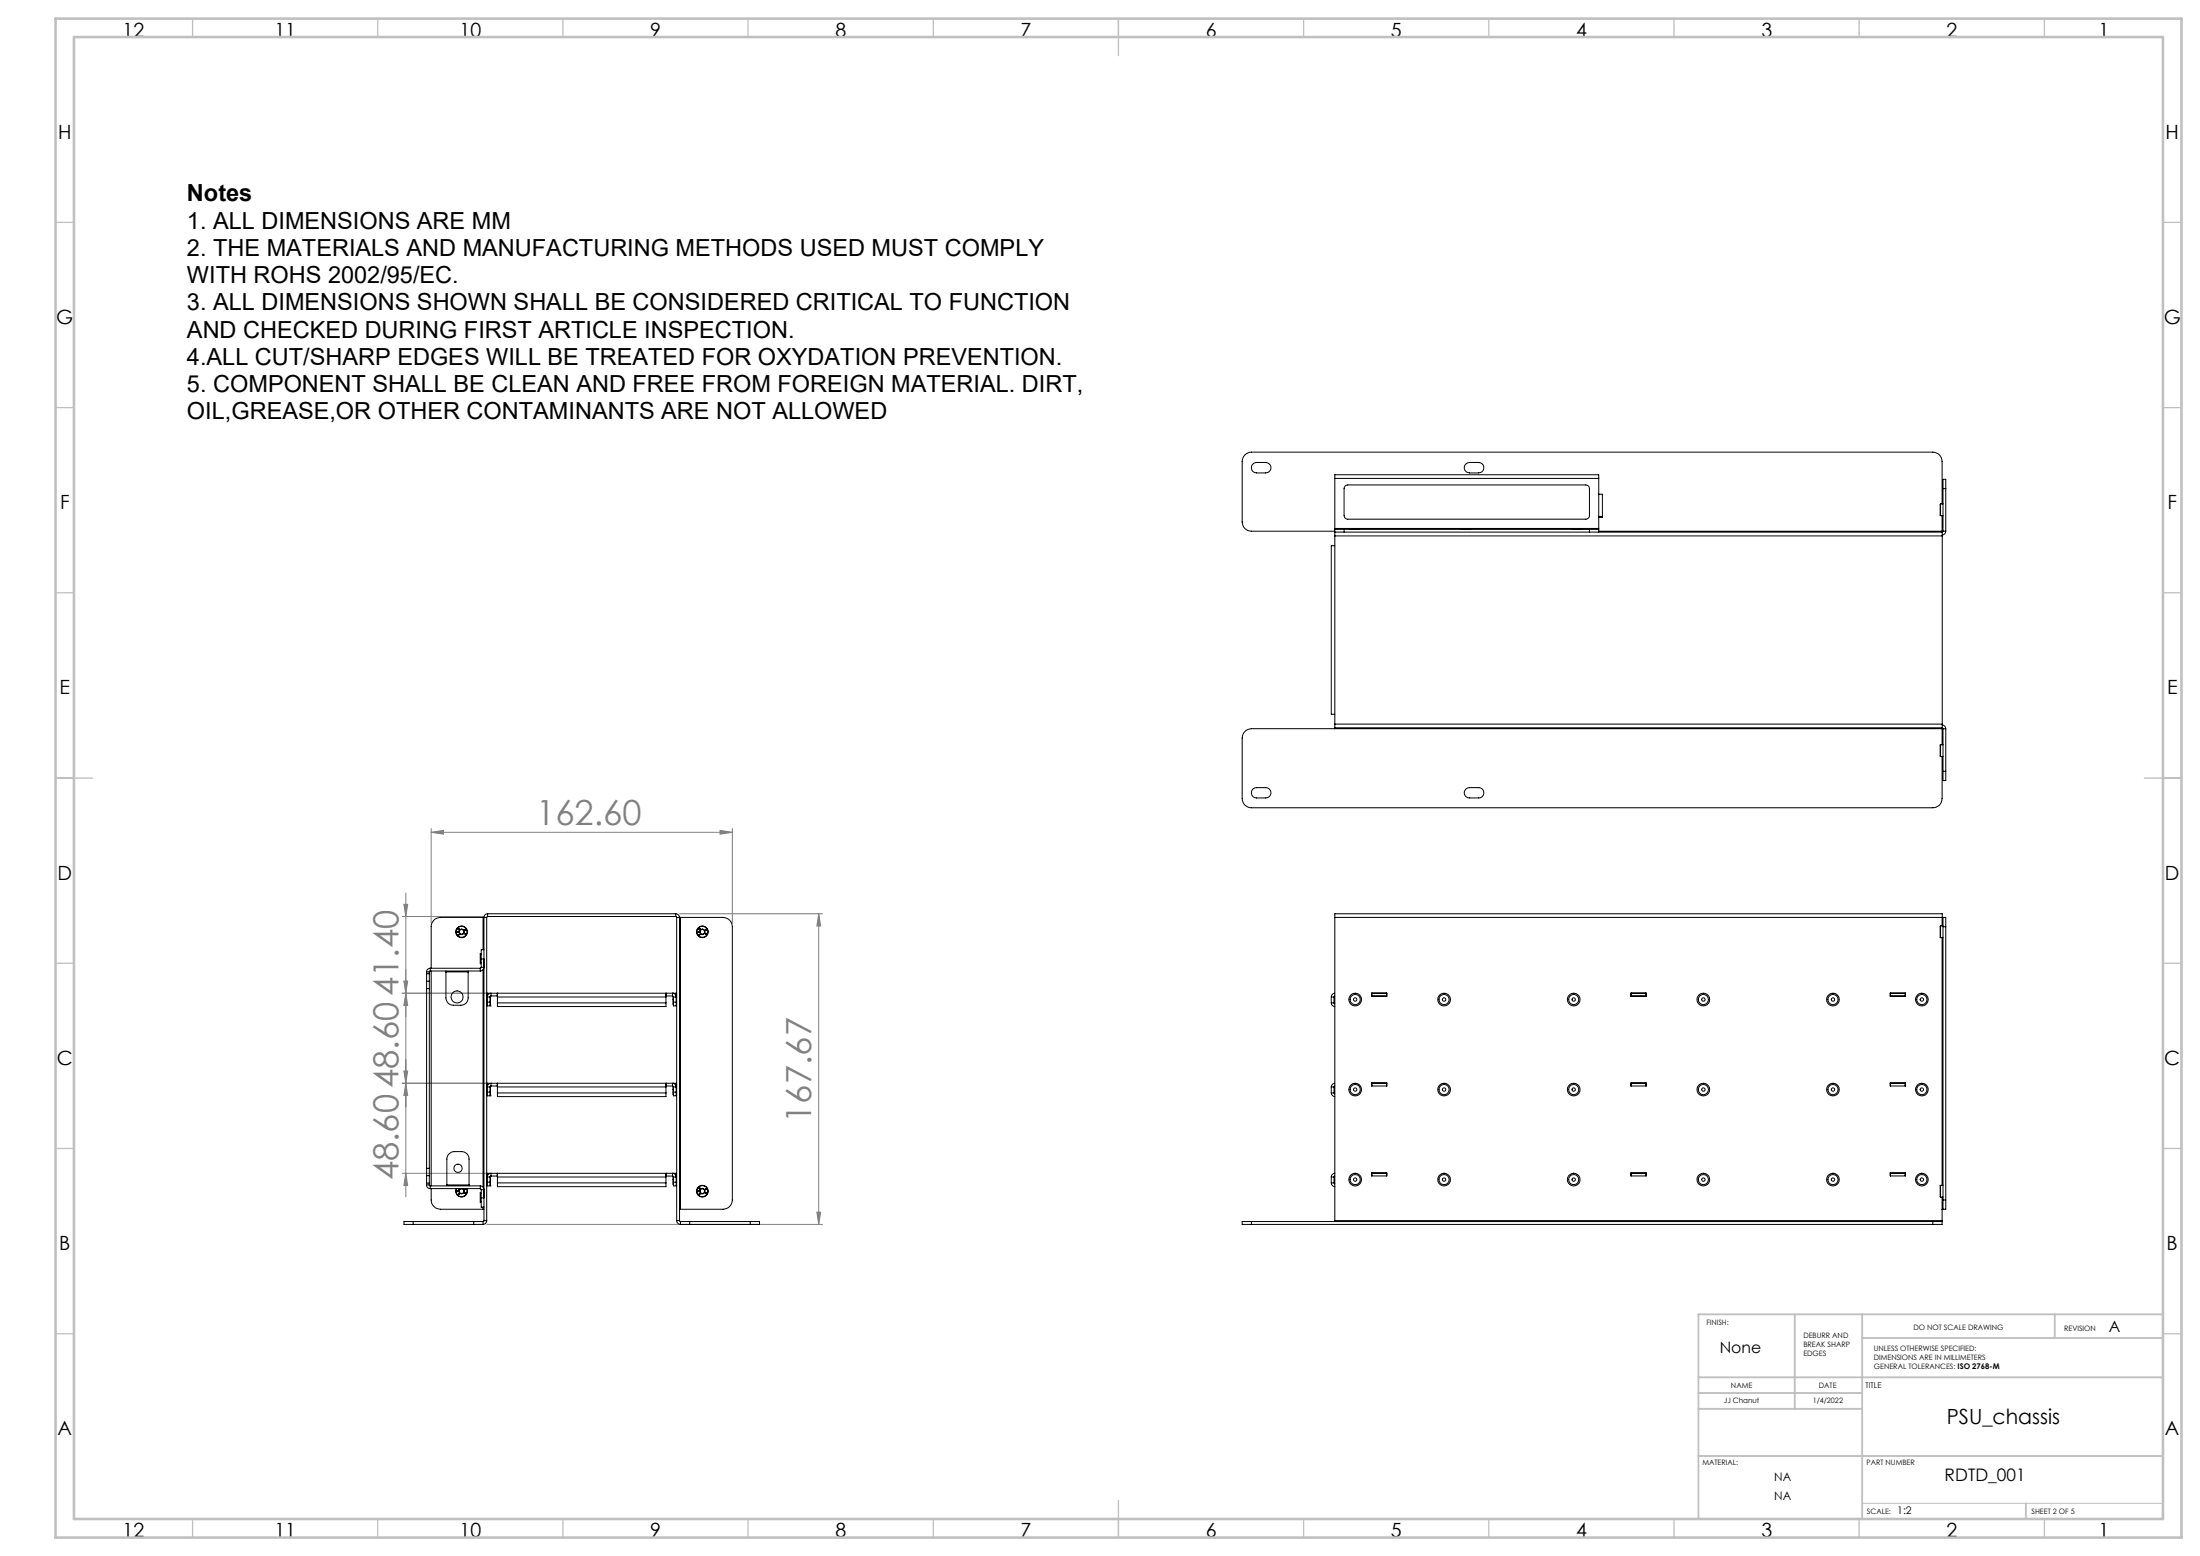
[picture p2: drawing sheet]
<svg xmlns="http://www.w3.org/2000/svg" width="594mm" height="420mm" viewBox="0 0 594 420" stroke-linecap="round" stroke-linejoin="round" font-family="sans-serif">
<g fill="none" stroke="#808080" stroke-width=".27">
<path d="M116.4 224.7l3.3-.6v1.1zM116.4 223.6v25.5M116.4 224.7h81.3M194.4 224.1l3.3 .6-3.3 .5zM197.7 223.6v25.5M108.6 247.4h22.1M109 244.1h1.1l-.5 3.3zM109.6 241v82.1M183.5 246.6h38.6M221.1 246.6l.5 3.4h-1zM221.1 246.6v83.9M109 264.8h1.1l-.5 3.3z"/>
<path d="M109.6 268.1l.5 3.3h-1.1zM131.6 268.1h-23M108.6 292.4h23M109 289.1h1.1l-.5 3.3zM109.6 292.4l.5 3.3h-1.1zM108.6 316.7h23M109.6 316.7l.5 3.3h-1.1zM131.4 330.5h90.7M220.6 327.2h1l-.5 3.3z"/>
</g>
<path d="M502.8 405.8h81.2" fill="none" stroke="#c0c0c0" stroke-width=".27"/>
<g fill="none" stroke="#c0c0c0" stroke-width=".35">
<path d="M52 5v5M102 5v5M152 5v5M202 5v5M252 5v5M302 5v10M352 5v5M402 5v5M452 5v5M502 5v5M552 5v5M15 60h5"/>
<path d="M584 60h5M15 110h5M584 110h5M15 160h5M584 160h5M15 210h10M579 210h10M15 260h5M584 260h5M15 310h5M584 310h5M15 360h5"/>
<path d="M584 360h5M52 410v5M102 410v5M152 410v5M202 410v5M252 410v5M302 405v10M352 410v5M402 410v5M452 410v5M502 410v5M552 410v5"/>
</g>
<path d="M484.6 354.8v25.5M502.8 354.8v55.2M554.8 354.8v6.4M584 354.8h-125.4v55.2M458.6 371.8h125.4M458.6 376h44.2M502.8 361.2h81.2M458.6 380.3h44.2M458.6 393h125.4M547 405.8v4.2" fill="none" stroke="#c0c0c0" stroke-width=".5"/>
<path d="M15 5h574v410h-574zM20 10h564v400h-564z" fill="none" stroke="#c0c0c0" stroke-width=".7"/>
<g fill="#808080">
<path d="M194.4 224.1l3.3 .6-3.3 .5zM116.4 224.7l3.3-.6v1.1z"/>
<path d="M109.6 268.1l.5 3.3h-1.1zM109 244.1h1.1l-.5 3.3z"/>
<path d="M221.1 246.6l.5 3.4h-1zM220.6 327.2h1l-.5 3.3zM109 264.8h1.1l-.5 3.3zM109.6 292.4l.5 3.3h-1.1zM109 289.1h1.1l-.5 3.3zM109.6 316.7l.5 3.3h-1.1z"/>
</g>
<g fill="none" stroke="#000" stroke-width=".27">
<path d="M338.3 125.2l1-.4h2.4a1.41 1.41 0 0 1 1.5 1.4 1.41 1.41 0 0 1-1.5 1.5h-2.4a1.4 1.4 0 0 1-1.4-1 1.4 1.4 0 0 1 .4-1.5zM360.4 129.1v-1h71.3v1M360.4 129.1v13.5M360.4 129.1h71.3M363.2 131.2l.7-.3h64.3a.96 .96 0 0 1 1 1v7.3a.96 .96 0 0 1-1 .9h-64.3a.96 .96 0 0 1-1-.9v-7.3zM395.9 125.2l.9-.4h2.4a1.41 1.41 0 0 1 1.4 1.4 1.41 1.41 0 0 1-1.4 1.5h-2.4a1.4 1.4 0 0 1-1.4-1 1.4 1.4 0 0 1 .5-1.5zM431.7 133.4h.9v6M431.7 139.4h.9M431.7 139.6h.2M431.7 129.1v13.5M431.9 139.4v.2M432.6 139.4v.2h-.7"/>
<path d="M523.9 136v3.2M523.9 139.2h.7M523.9 136h.7M524.4 136v-11.5a2.53 2.53 0 0 0-2.5-2.5h-184a2.53 2.53 0 0 0-2.5 2.5v16.4a2.47 2.47 0 0 0 2.5 2.5h22.5M524.4 139.2v4.2M524.6 131.9v-2.5h.8v2.5M524.6 131.9v11.5M524.6 131.9h.8M525.4 131.9v11.5M360.4 142.9h2.5M360.4 142.6v.3M360.4 143.6v1.1"/>
<path d="M360.4 143.6h164v1.1M360.4 147.3h-1v45.5h1M360.4 142.9v.7M360.4 144.7v50.8M360.4 144.7h164M360.4 142.6h4M362.9 142.9v.7M362.9 142.9h66.3M364.4 142.7h2.7M364.4 142.6h2.7M364.4 142.6v.1M364.4 142.7l.3 .2"/>
<path d="M367.1 142.6v.1M367.1 142.7l-.3 .2M367.1 142.6h27.3M394.4 142.7h2.7M394.4 142.6h2.7M394.4 142.7l.3 .2M394.4 142.6v.1M397.1 142.7l-.3 .2M397.1 142.6v.1M397.1 142.6h27.3M424.4 142.7h2.7M424.4 142.6h2.7"/>
<path d="M424.4 142.7l.3 .2M424.4 142.6v.1M427.1 142.7l-.3 .2M427.1 142.6v.1M427.1 142.6h4.6M429.2 142.9h2.5M429.2 142.9v.7M431.7 142.6v.3M431.7 142.9v.7M431.7 143.4h92.7M524.4 143.4v.2l.2-.2M524.4 144.7v50.8"/>
<path d="M524.6 143.4h.8M525.4 143.4a1.03 1.03 0 0 1-1 1M360.4 195.5v.9M360.4 196.4v.3M360.4 195.5h164M524.4 196.7v-.3l.2 .3M524.4 196.7h-186.5a2.53 2.53 0 0 0-2.5 2.5v16.4a2.47 2.47 0 0 0 2.5 2.4h184a2.47 2.47 0 0 0 2.5-2.4v-11.4M524.4 196.7v4.3M524.4 195.5v.9h-164M524.4 195.7a1.03 1.03 0 0 1 1 1M524.6 196.7v11.5M524.6 196.7h.8"/>
<path d="M525.4 196.7v11.5M338.3 212.9l1-.3h2.4a1.39 1.39 0 0 1 1.5 1.4 1.39 1.39 0 0 1-1.5 1.4h-2.4a1.4 1.4 0 0 1-1.4-.9 1.4 1.4 0 0 1 .4-1.6zM395.9 212.9l.9-.3h2.4a1.39 1.39 0 0 1 1.4 1.4 1.39 1.39 0 0 1-1.4 1.4h-2.4a1.4 1.4 0 0 1-1.4-.9 1.4 1.4 0 0 1 .5-1.6zM523.9 201v3.2M523.9 204.2h.7M523.9 201h.7M524.6 208.2v2.5h.8v-2.5M524.6 208.2h.8M123.4 251.4h.1M123.4 251.4v.2h.2v-.2l-.2 .1M123.6 251.4h-.1M123.7 252.4l.3-.1-.2 .2z"/>
<path d="M123.8 252.4h.1M123.8 250.6l.2 .1-.2-.1v.3l-.2-.2 .3 .1zM123.9 252.3l-.2 .1M125.5 251v.1M125.5 251l.2-.2v.2M125.5 250.9v.1M125.6 252.1l.1 .1M125.6 252l.1 .1M125.6 250.9l.1 .1M125.6 250.9h.1M125.7 251l-.2 .1M125.7 250.9h-.1"/>
<path d="M125.7 250.9h.1M125.7 250.9v.1M125.7 252.1l-.2-.2 .2 .3M129.7 257.4v2.7M129.7 257.4l.2 .3M129.9 259.8l-.2 .3M129.9 258.9v2.2M129.9 258.9h.8M130.4 247.6h.3M130.4 247.6h-11.5a2.53 2.53 0 0 0-2.5 2.5v11.3M130.4 247.6v8.7M130.7 256.3h-.8v2.6"/>
<path d="M130.7 247.6v81.9M130.7 247.6h.7M131.4 247.6v81.9M131.7 246.6a.96 .96 0 0 0-1 1M131.7 247.4l-.3 .2M131.7 246.6v.8M131.7 247.4h50.8M131.7 246.6h50.8M182.5 247.4l.2 .2M182.5 246.6a1.02 1.02 0 0 1 1 1M182.5 246.6v.8M182.7 247.6h.8"/>
<path d="M182.7 247.6v81.9M183.5 247.6h.2M183.5 247.6v81.9M183.7 247.6h11.5a2.53 2.53 0 0 1 2.5 2.5v73.8a2.53 2.53 0 0 1-2.5 2.5h-11.5M183.7 247.6v78.8M188.3 251.4l.1 .1 .2-.1v.2h-.3zM188.5 251.5h.1M188.7 252.3h.3l-.2 .2zM188.8 252.4h.1M188.8 250.6l.3 .1-.3 .2-.2-.2 .3 .1zM189 250.8l-.2-.2 .1 .2-.2-.1 .2 .2M190.5 250.9h.1"/>
<path d="M190.5 250.9v.1M190.5 251v.1M190.5 251h.1M190.5 251.9l.3 .1-.1 .2zM190.6 251h.1M190.6 250.9l-.1 .2M190.6 250.9h.1M190.7 252.1h.1M190.7 250.9h-.1M190.7 250.9h.1M190.7 250.9v.1zM190.7 250.9l-.1 .1"/>
<path d="M360.4 247.6v-1h164v1M360.4 247.6h164M360.4 247.6v81.9M523.9 249.9v3.2M523.9 253.1h.7M523.9 249.9h.7M524.4 247.6h.2M524.4 247.6v2.3M524.4 253.1v66.9M524.6 247.6v2.5M524.6 247.6h.8v2.5M524.6 250.1h.8"/>
<path d="M524.6 250.1v73.8M525.4 250.1v73.8M115.2 262.8v2M115.2 264.8v2.1M115.2 262.3v.5M115.2 266.9v48.5M115.2 264.8h.7M115.2 262.8h.7M115.2 262.3h.7M115.2 266.9h.7M115.9 262.8v2M115.9 264.8v2.1"/>
<path d="M115.9 262.3v.5M115.9 266.9v48.5M116.2 261.4a.96 .96 0 0 0-1 .9M116.2 262.1l-.3 .2M116.2 261.4v.7M116.2 261.4h13.5M116.2 262.1h13.5M116.4 262.1v58M120.4 262.1v.2M120.4 262.3v7.1a1.99 1.99 0 0 0 2 1.9h2a1.93 1.93 0 0 0 2-1.9v-7.1M120.4 262.3h6M126.4 262.1v.2"/>
<path d="M129.7 261.4v.7M129.9 261.1l-.2 .3M129.9 261.1h.8a.96 .96 0 0 1-1 1M130.4 261.7v58.7M131.4 270.6h.2M131.4 269h.2M131.4 268.1h.9M131.4 268.8h.2M131.6 270.5v1h.7M131.6 270.5h.7M131.6 268.1v2.4M132.3 270.5v1"/>
<path d="M132.3 268.1h.1M132.3 269.1v1.4M132.3 271.5h.1M132.4 268.9l-.1 2.2M132.6 268.1a1.02 1.02 0 0 0-1 1h.7M132.6 268.8l-.3 .3M132.6 268.1h50.1M132.6 268.8h1.7M132.6 268.1v.7M134.3 268.1v.7M134.3 270.7v1h45.5v-1M134.3 268.1v1"/>
<path d="M134.3 270.7h45.5M134.3 269.1h45.5M134.3 269.1v1.6M179.8 269.1v1.6M181.6 268.8h-1.8v-.7v1M181.6 268.8l.2 .3M181.6 268.8v-.7a.97 .97 0 0 1 1 1h-.8M181.7 268.9l.1 2.2M181.8 270.5v1h.8v-1M181.8 270.5h.8M181.8 268.1h.1M181.8 269.1v1.4"/>
<path d="M182.6 270.6h.1M182.6 269h.1M182.6 268.1v2.4M182.6 268.8h.1M359.4 270.7a1.03 1.03 0 0 0 1 1M359.4 270.7h.8M359.4 269.1h.8M359.4 269.1v1.6M360.2 270.7l.2 .3M360.2 269.1v1.6M360.4 268.1a1.03 1.03 0 0 0-1 1M360.4 268.9l-.2 .2"/>
<path d="M370.3 268.1h4.1M370.3 268.8h4.1M370.3 268.1h4.1v.8h-4.1zM370.4 268.1v.7M440.3 268.1h4.2M440.3 268.8h4.2M440.3 268.1h4.2v.8h-4.2zM440.4 268.1v.7M444.4 268.1v.7M510.4 268.1h4.1M510.4 268.8h4.1M510.4 268.1h4.1v.8h-4.1z"/>
<path d="M514.4 268.1v.7M131.4 294.9h.2M131.4 293.3h.2M131.4 292.4h.9M131.4 293.1h.2M131.6 294.8v1h.7M131.6 292.4v2.4M131.6 294.8h.7M132.3 294.8v1M132.3 292.4h.1M132.3 293.4v1.4M132.3 295.8h.1"/>
<path d="M132.4 293.2l-.1 2.2M132.6 293.1l-.3 .3M132.6 292.4a1.02 1.02 0 0 0-1 1h.7M132.6 292.4v.7M132.6 292.4h50.1M132.6 293.1h1.7M134.3 292.4v.7M134.3 295v1h45.5v-1M134.3 292.4v1M134.3 293.4v1.6M134.3 293.4h45.5M134.3 295h45.5"/>
<path d="M179.8 293.4v1.6M181.6 293.1h-1.8v-.7v1M181.6 293.1l.2 .3M181.6 293.1v-.7a.96 .96 0 0 1 1 1h-.8M181.7 293.2l.1 2.2M181.8 294.8v1h.8v-1M181.8 292.4h.1M181.8 293.4v1.4M181.8 294.8h.8M182.6 294.9h.1M182.6 293.3h.1M182.6 292.4v2.4"/>
<path d="M182.6 293.1h.1M359.4 295a1.03 1.03 0 0 0 1 1M359.4 293.4h.8M359.4 295h.8M359.4 293.4v1.6M360.2 295l.2 .3M360.2 293.4v1.6M360.4 292.4a1.03 1.03 0 0 0-1 1M360.4 293.1l-.2 .3M370.3 292.4h4.1M370.3 292.3h4.1v.8h-4.1zM370.4 292.4v.7"/>
<path d="M440.3 292.4h4.2M440.3 292.3h4.2v.8h-4.2zM440.4 292.4v.7M444.4 292.4v.7M510.4 292.4h4.1M510.4 292.3h4.1v.8h-4.1zM514.4 292.4v.7M115.2 319.8a.96 .96 0 0 0 1 1M115.2 317.3v2.1M115.2 315.4v1.9M115.2 319.8h.7M115.2 319.4h.7"/>
<path d="M115.2 319.4v.4M115.2 317.3h.7M115.2 315.4h.7M115.9 319.8l.3 .3M115.9 317.3v2.1M115.9 315.4v1.9M115.9 319.4v.4M120.6 319.8v.3M120.6 319.8v-6.9a2.05 2.05 0 0 1 2.1-2h2a1.99 1.99 0 0 1 1.9 2v6.9M120.6 319.8h6M126.6 319.8v.3M131.4 319.2h.2"/>
<path d="M131.4 317.6h.2M131.4 316.7h.9M131.4 317.4h.2M131.6 319.1v1h.7M131.6 316.7v2.4M131.6 319.1h.7M132.3 319.1v1M132.3 316.7h.1M132.3 317.7v1.4M132.4 317.5l-.1 2.1M132.6 317.4l-.3 .3M132.6 316.7a1.02 1.02 0 0 0-1 1h.7"/>
<path d="M132.6 316.7v.7M132.6 316.7h50.1M132.6 317.4h1.7M134.3 316.7v.7M134.3 319.3v1h45.5v-1M134.3 316.7v1M134.3 317.7v1.6M134.3 319.3h45.5M134.3 317.7h45.5M179.8 317.7v1.6M181.6 317.4h-1.8v-.7v1M181.6 317.4l.2 .3"/>
<path d="M181.6 317.4v-.7a.96 .96 0 0 1 1 1h-.8M181.7 317.5l.1 2.1M181.8 319.1v1h.8v-1M181.8 316.7h.1M181.8 317.7v1.4M181.8 319.1h.8M182.6 319.2h.1M182.6 317.6h.1M182.6 316.7v2.4M182.6 317.4h.1M359.4 319.3a1.03 1.03 0 0 0 1 1M359.4 319.3h.8"/>
<path d="M359.4 317.7h.8M359.4 317.7v1.6M360.2 319.3l.2 .2M360.2 317.7v1.6M360.4 316.7a1.03 1.03 0 0 0-1 1M360.4 317.4l-.2 .3M370.3 316.7h4.1M370.3 316.6h4.1v.8h-4.1zM370.4 316.7v.7M440.3 316.7h4.2M440.3 316.6h4.2v.8h-4.2zM440.4 316.7v.7"/>
<path d="M444.4 316.7v.7M510.4 316.7h4.1M510.4 316.6h4.1v.8h-4.1zM514.4 316.7v.7M523.9 320v3.1M523.9 320h.7M111.5 329.7h-2.4v.8h2.4M111.5 329.7v.8M111.5 329.7h16.4M111.5 330.5h16.4M116.2 320.1v.7M116.2 320.1h13.5"/>
<path d="M116.2 320.8h13.5M116.4 320.8v3.1a2.53 2.53 0 0 0 2.5 2.5h11.5M123.2 320.8a1.58 1.58 0 0 0 1.4 2.3 1.58 1.58 0 0 0 1.4-2.3M123.3 320.8a1.5 1.5 0 0 0 1.3 2.2 1.5 1.5 0 0 0 1.3-2.2M123.4 321.4h.1M123.4 321.4v.2h.2v-.2l-.2 .2M123.7 322.4l.3-.1zM123.7 320.8h.1M123.8 322.3l-.1 .1M123.8 322.3v.1M123.8 322.3h.1M123.8 322.3l.1 .1"/>
<path d="M124.3 320.8a.76 .76 0 0 0-.3 1.2 .76 .76 0 0 0 1.2 0 .76 .76 0 0 0-.2-1.2M125.5 321h.1M125.5 320.9v.1M125.5 321.9l.3 .2-.1 .1zM125.6 320.8v.2M125.6 320.9l.1 .1M125.6 320.9h.1M125.6 322v.2zM125.7 321h-.2M125.7 321h.1M125.7 320.9v.1M125.7 320.8v.2"/>
<path d="M127.9 329.7h2.5M127.9 330.5h2.5M127.9 329.7v.8M129.7 320.1a.97 .97 0 0 1 1 1h-.8M129.7 320.8l.2 .3M129.7 320.1v.7M129.7 321.9v2.7M129.7 321.9l.2 .3M129.9 323.3v2.5h.8M129.9 324.3l-.2 .3M129.9 323.3h.8M129.9 321.1v2.2"/>
<path d="M130.4 326.4h.3M130.4 325.8v.6M130.4 329.7v.8M130.7 329.5l-.3 .2M130.7 329.5h.7M131.4 329.5a1.02 1.02 0 0 1-1 1M132.3 320.1h.1M182.7 329.5a1.09 1.09 0 0 0 1 1M182.7 329.5h.8M183.5 329.5l.2 .2M183.5 326.4h.2M183.7 329.7h2.5"/>
<path d="M183.7 330.5h2.5M183.7 329.7v.8M186.2 329.7v.8M186.2 329.7h16.4M186.2 330.5h16.4M188.3 321.4l.1 .2 .2-.2v.2h-.3zM188.5 321.6v-.2v.2M188.7 320.7l.2 .1-.1-.3 .3 .2-.3-.1v.3zM188.7 322.2l.3 .1-.2 .2zM188.8 322.4h.1M188.8 322.3h.1M188.9 320.8h.1"/>
<path d="M190.5 320.9h.1M190.5 320.9v.1M190.5 321h.1M190.5 322l.3 .1-.1 .1zM190.6 321h.1M190.6 322v.2zM190.7 320.9l-.2 .1M190.7 320.9h.1M190.7 320.9v.1M190.7 320.9l-.1 .1M202.6 329.7h2.5v.8h-2.5M202.6 329.7v.8"/>
<path d="M337.9 329.7h-2.5v.8h2.5M337.9 329.7h184M337.9 330.5h184M337.9 329.7v.8M360.4 329.5v.2M360.4 329.5h164M521.9 329.7h2.5M521.9 329.7v.8M523.9 323.1h.7M524.4 329.7v.8h-2.5M524.4 326.4h.2M524.4 329.5v.2"/>
<path d="M524.4 323.1v6.4M524.6 323.9v2.5M524.6 323.9h.8M525.4 323.9v2.5h-.8"/>
<circle cx="124.6" cy="251.5" r=".61"/>
<circle cx="124.6" cy="251.5" r="1.5"/>
<circle cx="124.6" cy="251.5" r=".74"/>
<circle cx="124.6" cy="251.5" r="1.59"/>
<circle cx="189.6" cy="251.5" r=".75"/>
<circle cx="189.6" cy="251.5" r="1.6"/>
<circle cx="189.6" cy="251.5" r="1.49"/>
<circle cx="189.6" cy="251.5" r=".61"/>
<circle cx="123.4" cy="269.1" r="1.63"/>
<circle cx="365.9" cy="269.8" r="1.71"/>
<circle cx="365.9" cy="269.8" r="1.38"/>
<circle cx="365.9" cy="269.8" r=".46"/>
<circle cx="389.9" cy="269.8" r="1.38"/>
<circle cx="389.9" cy="269.8" r=".47"/>
<circle cx="389.9" cy="269.8" r="1.72"/>
<circle cx="424.9" cy="269.8" r="1.72"/>
<circle cx="424.9" cy="269.8" r="1.36"/>
<circle cx="424.9" cy="269.8" r=".46"/>
<circle cx="459.9" cy="269.8" r="1.72"/>
<circle cx="459.9" cy="269.8" r="1.36"/>
<circle cx="459.9" cy="269.8" r=".46"/>
<circle cx="494.9" cy="269.8" r="1.72"/>
<circle cx="494.9" cy="269.8" r="1.36"/>
<circle cx="494.9" cy="269.8" r=".46"/>
<circle cx="518.9" cy="269.8" r="1.71"/>
<circle cx="518.9" cy="269.8" r="1.38"/>
<circle cx="518.9" cy="269.8" r=".46"/>
<circle cx="365.9" cy="294.1" r=".46"/>
<circle cx="365.9" cy="294.1" r="1.71"/>
<circle cx="365.9" cy="294.1" r="1.39"/>
<circle cx="389.9" cy="294.1" r=".46"/>
<circle cx="389.9" cy="294.1" r="1.39"/>
<circle cx="389.9" cy="294.1" r="1.72"/>
<circle cx="424.9" cy="294.1" r="1.72"/>
<circle cx="424.9" cy="294.1" r=".45"/>
<circle cx="424.9" cy="294.1" r="1.37"/>
<circle cx="459.9" cy="294.1" r="1.72"/>
<circle cx="459.9" cy="294.1" r=".46"/>
<circle cx="459.9" cy="294.1" r="1.37"/>
<circle cx="494.9" cy="294.1" r="1.72"/>
<circle cx="494.9" cy="294.1" r=".46"/>
<circle cx="494.9" cy="294.1" r="1.37"/>
<circle cx="518.9" cy="294.1" r=".46"/>
<circle cx="518.9" cy="294.1" r="1.71"/>
<circle cx="518.9" cy="294.1" r="1.39"/>
<circle cx="123.7" cy="315.4" r="1.12"/>
<circle cx="365.9" cy="318.4" r="1.72"/>
<circle cx="365.9" cy="318.4" r=".46"/>
<circle cx="365.9" cy="318.4" r="1.39"/>
<circle cx="389.9" cy="318.4" r=".46"/>
<circle cx="389.9" cy="318.4" r="1.39"/>
<circle cx="389.9" cy="318.4" r="1.73"/>
<circle cx="424.9" cy="318.4" r="1.73"/>
<circle cx="424.9" cy="318.4" r=".45"/>
<circle cx="424.9" cy="318.4" r="1.37"/>
<circle cx="459.9" cy="318.4" r="1.73"/>
<circle cx="459.9" cy="318.4" r=".46"/>
<circle cx="459.9" cy="318.4" r="1.37"/>
<circle cx="494.9" cy="318.4" r="1.73"/>
<circle cx="494.9" cy="318.4" r=".46"/>
<circle cx="494.9" cy="318.4" r="1.37"/>
<circle cx="518.9" cy="318.4" r="1.72"/>
<circle cx="518.9" cy="318.4" r=".46"/>
<circle cx="518.9" cy="318.4" r="1.39"/>
<circle cx="124.6" cy="321.5" r=".62"/>
<circle cx="189.6" cy="321.5" r=".76"/>
<circle cx="189.6" cy="321.5" r="1.6"/>
<circle cx="189.6" cy="321.5" r="1.49"/>
<circle cx="189.6" cy="321.5" r=".62"/>
</g>
<g font-size="9.3" fill="#808080">
<text x="144.8" y="222.6">162.60</text>
<text x="107.6" y="293.6" transform="rotate(-90 107.6 293.6)">48.6041.40</text>
<text x="219.1" y="303" transform="rotate(-90 219.1 303)">167.67</text>
<text x="107.6" y="318.6" transform="rotate(-90 107.6 318.6)">48.60</text>
</g>
<g font-size="6.3">
<text x="50.5" y="54.4">Notes</text>
<text x="50.5" y="61.7">1. ALL DIMENSIONS ARE MM</text>
<text x="50.5" y="69.1">2. THE MATERIALS AND MANUFACTURING METHODS USED MUST COMPLY</text>
<text x="50.5" y="76.4">WITH ROHS 2002/95/EC.</text>
<text x="50.5" y="83.8">3. ALL DIMENSIONS SHOWN SHALL BE CONSIDERED CRITICAL TO FUNCTION</text>
<text x="50.5" y="91.1">AND CHECKED DURING FIRST ARTICLE INSPECTION.</text>
<text x="50.5" y="98.4">4.ALL CUT/SHARP EDGES WILL BE TREATED FOR OXYDATION PREVENTION.</text>
<text x="50.5" y="105.8">5. COMPONENT SHALL BE CLEAN AND FREE FROM FOREIGN MATERIAL. DIRT,</text>
<text x="50.5" y="113.1">OIL,GREASE,OR OTHER CONTAMINANTS ARE NOT ALLOWED</text>
</g>
<text font-size="5.6" x="525.6" y="384.5">PSU_chassis</text>
<g font-size="5.3">
<text x="33.1" y="9.9">12</text>
<text x="74.1" y="9.9">11</text>
<text x="124.1" y="9.9">10</text>
<text x="175.6" y="9.9">9</text>
<text x="225.6" y="9.9">8</text>
<text x="275.6" y="9.9">7</text>
<text x="325.6" y="9.9">6</text>
<text x="375.6" y="9.9">5</text>
<text x="425.6" y="9.9">4</text>
<text x="475.6" y="9.9">3</text>
<text x="525.6" y="9.9">2</text>
<text x="566.6" y="9.9">1</text>
<text x="15.7" y="37.4">H</text>
<text x="584.7" y="37.4">H</text>
<text x="15.2" y="87.4">G</text>
<text x="584.2" y="87.4">G</text>
<text x="16.2" y="137.4">F</text>
<text x="585.2" y="137.4">F</text>
<text x="16.1" y="187.4">E</text>
<text x="585.1" y="187.4">E</text>
<text x="15.5" y="237.4">D</text>
<text x="584.5" y="237.4">D</text>
<text x="15.4" y="287.4">C</text>
<text x="584.4" y="287.4">C</text>
<text x="16" y="337.4">B</text>
<text x="585" y="337.4">B</text>
<text x="15.5" y="387.4">A</text>
<text x="584.5" y="387.4">A</text>
<text x="33.1" y="414.9">12</text>
<text x="74.1" y="414.9">11</text>
<text x="124.1" y="414.9">10</text>
<text x="175.6" y="414.9">9</text>
<text x="225.6" y="414.9">8</text>
<text x="275.6" y="414.9">7</text>
<text x="325.6" y="414.9">6</text>
<text x="375.6" y="414.9">5</text>
<text x="425.6" y="414.9">4</text>
<text x="475.6" y="414.9">3</text>
<text x="525.6" y="414.9">2</text>
<text x="566.6" y="414.9">1</text>
</g>
<text font-size="4.7" x="525.1" y="399.7">RDTD_001</text>
<g font-size="4.2">
<text x="569.3" y="359.6">A</text>
<text x="464.3" y="365.2">None</text>
</g>
<g font-size="3.2">
<text x="479" y="399.7">NA</text>
<text x="479" y="404.8">NA</text>
</g>
<text font-size="2.8" x="512.3" y="408.6">1:2</text>
<text font-size="2.1" x="503.7" y="374.6">TITLE</text>
<g font-size="2">
<text x="460.8" y="357.6">FINISH:</text>
<text x="516.6" y="359">DO NOT SCALE DRAWING</text>
<text x="557.3" y="359.2">REVISION</text>
<text x="486.9" y="361.1">DEBURR AND</text>
<text x="486.9" y="363.6">BREAK SHARP</text>
<text x="506" y="364.6">UNLESS OTHERWISE SPECIFIED:</text>
<text x="486.9" y="366.1">EDGES</text>
<text x="506" y="367.1">DIMENSIONS ARE IN MILLIMETERS</text>
<text x="506" y="369.6">GENERAL TOLERANCES: ISO 2768-M</text>
<text x="467.4" y="374.6">NAME</text>
<text x="491.1" y="374.6">DATE</text>
<text x="465.5" y="378.7">JJ Chanut</text>
<text x="489.4" y="378.6">1/4/2022</text>
<text x="459.6" y="395.5">MATERIAL:</text>
<text x="504" y="395.5">PART NUMBER</text>
<text x="504.1" y="408.6">SCALE:</text>
<text x="548.5" y="408.6">SHEET 2 OF 5</text>
</g>
</svg>
